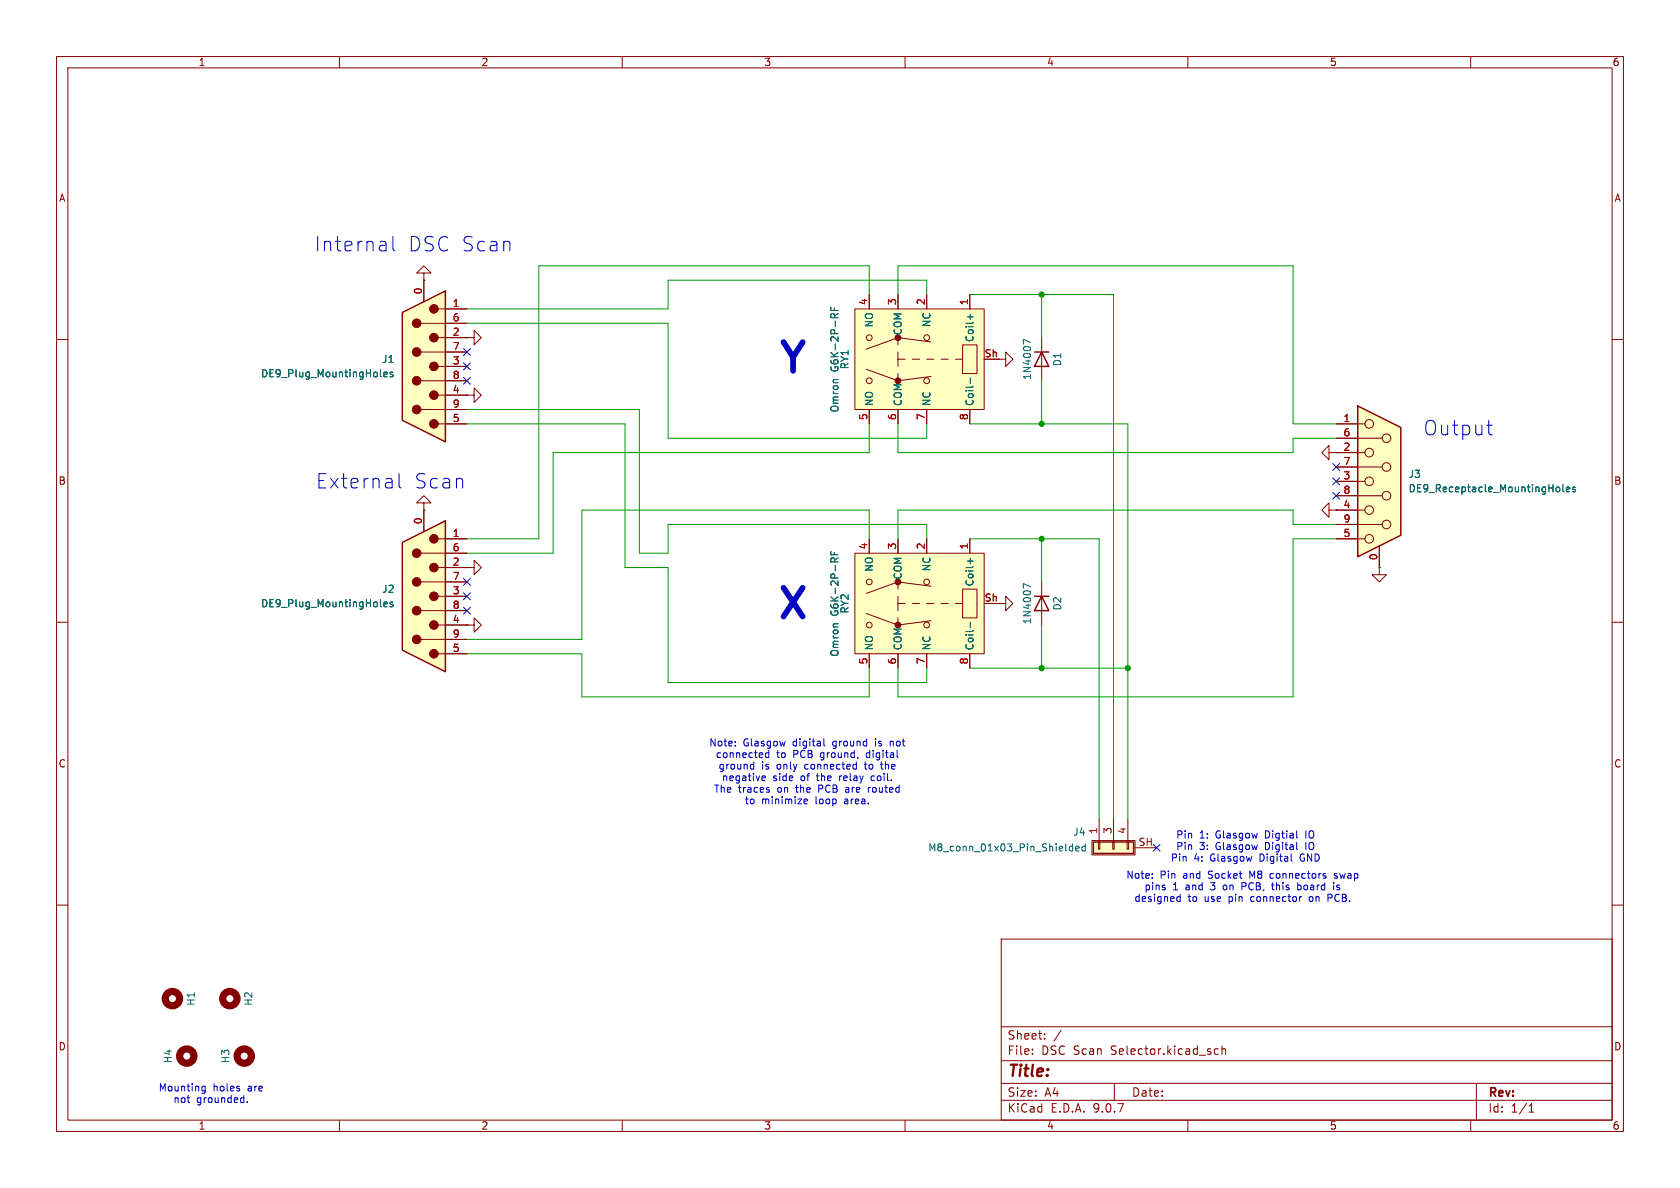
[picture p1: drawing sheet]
<svg xmlns="http://www.w3.org/2000/svg" width="297mm" height="210mm" viewBox="0 0 297 210" stroke-linecap="round" stroke-linejoin="round" font-family="sans-serif">
<g fill="none" stroke="#840000" stroke-width=".18">
<path d="M10 10h277v190h-277zM12 12h273v186h-273zM60 10v2M110 10v2M160 10v2M210 10v2M260 10v2M10 60h2M285 60h2M10 110h2M285 110h2M10 160h2"/>
<path d="M177 166h108v32h-108zM285 160h2M60 198v2M110 198v2M160 198v2M177 194.5h108M177 191.5h108M177 187.5h108M177 181.5h108M182.5 186.3v.1M182.5 185.5v.1M184.7 183.6v.1"/>
<path d="M184.7 182.8v.1M187.6 182.1l-1.3 2M197 191.5v3M210 198v2M215.4 185.5l-.4-.1-.3 .3v.4l.1 .2h.6M216 185.5l.2-.1 .4 .1 .1 .9M216 184.9v1.5M260 198v2M261 191.5v6.5M270.3 196.6h.9M270.3 195.5l.4-.4v1.5"/>
</g>
<path d="M193.3 148.8h7.1v2.1h-7.1z" fill="#ffffc2"/>
<path d="M193 148.6h7.7v2.5h-7.7zM194.2 148.8h.2v1.3h-.2zM194.3 144.8v4M196.7 148.8h.3v1.3h-.3zM196.8 144.8v4M199.3 148.8h.2v1.3h-.2zM199.4 144.8v4M200.7 149.9h3.8" fill="none" stroke="#840000" stroke-width=".18"/>
<path d="M193.3 148.8h7.1v2.1h-7.1z" fill="none" stroke="#840000" stroke-width=".25"/>
<path d="M189.6 149.2v1.2M189.6 149.7l-.3-.1-.3 .2 .1 .6h.5M190.2 150l.6-.1-.1-.2-.3-.1-.2 .2v.6h.5M191.9 149.7l-.4-.1-.2 .2 .1 .6h.5M191.9 149.2v1.2" fill="none" stroke="#006464" stroke-width=".18"/>
<path d="M151.1 54.6h22.9v17.8h-22.9z" fill="#ffffc2"/>
<g fill="none" stroke="#840000" stroke-width=".18">
<path d="M82.5 59.7h1.3v-1.3l1.3 1.3-1.3 1.3v-1.3M82.5 59.7h.1M151.1 54.6h22.9v17.8h-22.9zM153.7 52.1v2.5M158.7 59.7l5.9 .8M158.7 59.7l-5.5 2M158.7 52.1v2.5M158.7 59.7v1.3M163.8 52.1v2.5M171.4 52.1v2.5M184.1 59.7v7.6M82.5 69.9h1.3v-1.3l1.3 1.3-1.3 1.2v-1.2"/>
<path d="M82.5 69.9h.1M153.2 65.3l5.5 2M153.7 72.4v2.5M158.7 62.2v2.6M158.7 66v1.3M158.7 72.4v2.5M158.7 63.5h1.3M161.3 63.5h1.3M163.8 63.5h1.3M163.8 72.4v2.5M164.6 66.5l-5.9 .8M166.4 63.5h1.2"/>
<path d="M168.9 63.5h1.3M170.2 61h2.5v5h-2.5zM171.4 72.4v2.5M176.5 63.5h1.3v-1.3l1.3 1.3-1.3 1.3v-1.3"/>
<circle cx="153.7" cy="59.7" r=".51"/>
<circle cx="163.8" cy="59.7" r=".51"/>
<circle cx="153.7" cy="67.3" r=".51"/>
<circle cx="163.8" cy="67.3" r=".51"/>
</g>
<g fill="#840000" stroke="#840000" stroke-width=".18">
<circle cx="158.8" cy="67.3" r=".51"/>
<circle cx="158.8" cy="59.7" r=".51"/>
</g>
<path d="M146.9 54.3v.6h1.3M146.9 56.2v-.5l.2-.3 .4 .1v.7M147.5 54.5v.4M148.2 55.4l-.7 .4M171.5 55.5v1M171.5 66.8v1M182.2 60.5l-1.3-.5v.8" fill="none" stroke="#006464" stroke-width=".18"/>
<path d="M182.9 62.2h2.5M184.1 62.2l1.3 2.6h-2.5z" fill="none" stroke="#840000" stroke-width=".25"/>
<path d="M71.1 55.2l7.6-3.8v26.7l-7.6-3.8z" fill="#ffffc2"/>
<g fill="none" stroke="#840000" stroke-width=".18">
<path d="M74.4 57.2h8.1M74.9 48.3h1.3l-1.3-1.3-1.2 1.3h1.2v1.2M74.9 49.5h.1M74.9 49.5v3.8M77.5 59.7h5M77.5 54.6h5M74.4 72.4h8.1M74.4 67.3h8.1M74.4 62.2h8.1M77.5 74.9h5M77.5 69.9h5M77.5 64.8h5"/>
<path d="M176.5 106.7h1.3v-1.3l1.3 1.3-1.3 1.3v-1.3M243.8 100.3v1.3h1.3l-1.3 1.3-1.2-1.3h1.2M243.8 100.3h.1"/>
</g>
<path d="M71.1 55.2l7.6-3.8v26.7l-7.6-3.8z" fill="none" stroke="#840000" stroke-width=".25"/>
<g fill="#840000" stroke="#840000" stroke-width=".18">
<circle cx="76.7" cy="74.9" r=".76"/>
<circle cx="76.7" cy="69.8" r=".76"/>
<circle cx="76.7" cy="64.8" r=".76"/>
<circle cx="76.7" cy="59.7" r=".76"/>
<circle cx="76.7" cy="54.6" r=".76"/>
<circle cx="73.7" cy="72.4" r=".76"/>
<circle cx="73.7" cy="67.3" r=".76"/>
<circle cx="73.7" cy="62.2" r=".76"/>
<circle cx="73.7" cy="57.1" r=".76"/>
</g>
<path d="M67.3 66.6h.1M67.9 66.2l.6-.1-.1-.3h-.4l-.1 .2v.6h.5M69.4 65.8h-.3l-.1 .2v.1l.4 .2v.3h-.4" fill="none" stroke="#006464" stroke-width=".18"/>
<g fill="none" stroke="#840000" stroke-width="1.3">
<circle cx="30.5" cy="176.5" r="1.27"/>
<circle cx="40.6" cy="176.5" r="1.27"/>
<circle cx="33" cy="186.7" r="1.27"/>
<circle cx="43.2" cy="186.7" r="1.27"/>
</g>
<path d="M240 71.8l7.6 3.8v19l-7.6 3.8z" fill="#ffffc2"/>
<path d="M240 71.8l7.6 3.8v19l-7.6 3.8z" fill="none" stroke="#840000" stroke-width=".25"/>
<g fill="none" stroke="#840000" stroke-width=".18">
<path d="M236.2 74.9h5.1M236.2 77.5h8.1M236.2 80h5.1M236.2 82.6h8.1M236.2 85.1h5.1M236.2 87.6h8.1M236.2 90.2h5.1M236.2 92.7h8.1M236.2 95.3h5.1M243.8 96.5v3.8M82.5 100.3h1.3v-1.2l1.3 1.2-1.3 1.3v-1.3M82.5 100.3h.1"/>
<path d="M82.5 110.5h1.3v-1.3l1.3 1.3-1.3 1.3v-1.3M82.5 110.5h.1"/>
<circle cx="242.1" cy="74.9" r=".76"/>
<circle cx="245.1" cy="77.5" r=".76"/>
<circle cx="242.1" cy="85.1" r=".76"/>
<circle cx="242.1" cy="90.2" r=".76"/>
<circle cx="242.1" cy="95.2" r=".76"/>
<circle cx="242.1" cy="80" r=".76"/>
<circle cx="245.1" cy="92.7" r=".76"/>
<circle cx="245.1" cy="87.6" r=".76"/>
<circle cx="245.1" cy="82.5" r=".76"/>
</g>
<path d="M275.5 86.1l.3 .2v.4l-.3 .2M276.3 85.7v1.1l.2 .1M276.9 86.5l.6-.1v-.2l-.4-.1-.2 .2 .1 .6h.5M278.5 86.2l-.3-.1-.2 .2 .1 .2 .4 .1v.3h-.5" fill="none" stroke="#006464" stroke-width=".18"/>
<path d="M71.1 95.9l7.6-3.8v26.6l-7.6-3.8z" fill="#ffffc2"/>
<path d="M74.4 97.8h8.1M74.9 88.9h1.3l-1.3-1.3-1.2 1.3h1.2v1.3M74.9 90.2h.1M74.9 90.2v3.8M77.5 95.3h5M74.4 113h8.1M74.4 108h8.1M74.4 102.9h8.1M77.5 115.6h5M77.5 110.5h5M77.5 105.4h5M77.5 100.3h5" fill="none" stroke="#840000" stroke-width=".18"/>
<path d="M71.1 95.9l7.6-3.8v26.6l-7.6-3.8z" fill="none" stroke="#840000" stroke-width=".25"/>
<g fill="#840000" stroke="#840000" stroke-width=".18">
<circle cx="76.7" cy="115.6" r=".76"/>
<circle cx="76.7" cy="110.5" r=".76"/>
<circle cx="76.7" cy="105.4" r=".76"/>
<circle cx="76.7" cy="100.3" r=".76"/>
<circle cx="76.7" cy="95.2" r=".76"/>
<circle cx="73.7" cy="113" r=".76"/>
<circle cx="73.7" cy="107.9" r=".76"/>
<circle cx="73.7" cy="102.9" r=".76"/>
<circle cx="73.7" cy="97.8" r=".76"/>
</g>
<path d="M67.3 107.2l.1 .1M67.9 106.8l.6-.1-.1-.2-.4-.1-.1 .2v.6h.5M69.4 106.5l-.3-.1-.1 .2v.2l.4 .1v.3h-.4" fill="none" stroke="#006464" stroke-width=".18"/>
<path d="M151.1 97.8h22.9v17.8h-22.9z" fill="#ffffc2"/>
<g fill="none" stroke="#840000" stroke-width=".18">
<path d="M74.9 49.5h.1M74.9 49.5v3.8M78.7 59.7h3.8M78.7 57.2h3.8M78.7 54.6h3.8M82.5 59.7h.1M153.7 52.1v2.5M158.7 52.1v2.5M163.8 52.1v2.5M171.4 52.1v2.5M78.7 74.9h3.8M78.7 72.4h3.8"/>
<path d="M78.7 69.9h3.8M78.7 67.3h3.8M78.7 64.8h3.8M78.7 62.2h3.8M82.5 69.9h.1M153.7 72.4v2.5M158.7 72.4v2.5M163.8 72.4v2.5M171.4 72.4v2.5M236.2 74.9h3.8M236.2 77.5h3.8M74.9 90.2h.1"/>
<path d="M74.9 90.2v3.8M78.7 95.3h3.8M78.7 97.8h3.8M151.1 97.8h22.9v17.8h-22.9zM153.7 95.3v2.5M158.7 95.3v2.5M163.8 95.3v2.5M171.4 95.3v2.5M234.9 80v-1.3l-1.2 1.3 1.2 1.3v-1.3h1.3M234.9 90.2v-1.3l-1.2 1.3 1.2 1.2v-1.2h1.3M236.2 80h.1M236.2 90.2h.1"/>
<path d="M236.2 80h3.8M236.2 82.6h3.8M236.2 85.1h3.8M236.2 87.6h3.8M236.2 90.2h3.8M236.2 92.7h3.8M236.2 95.3h3.8M243.8 96.5v3.8M78.7 115.6h3.8M78.7 113h3.8M78.7 110.5h3.8M78.7 108h3.8"/>
<path d="M78.7 105.4h3.8M78.7 102.9h3.8M78.7 100.3h3.8M82.5 100.3h.1M82.5 110.5h.1M153.2 108.5l5.5 2M153.7 115.6v2.5M158.7 102.9l5.9 .7M158.7 102.9l-5.5 2M158.7 102.9v1.2M158.7 105.4v2.6M158.7 109.2v1.3"/>
<path d="M158.7 115.6v2.5M158.7 106.7h1.3M161.3 106.7h1.3M163.8 106.7h1.3M163.8 115.6v2.5M164.6 109.7l-5.9 .8M166.4 106.7h1.2M168.9 106.7h1.3M170.2 104.1h2.5v5.1h-2.5zM171.4 115.6v2.5M184.1 102.9v7.6M243.8 100.3h.1"/>
<circle cx="153.7" cy="110.5" r=".51"/>
<circle cx="153.7" cy="102.9" r=".51"/>
<circle cx="163.8" cy="110.5" r=".51"/>
<circle cx="163.8" cy="102.9" r=".51"/>
</g>
<g fill="#840000" stroke="#840000" stroke-width=".18">
<circle cx="158.8" cy="110.5" r=".51"/>
<circle cx="158.8" cy="102.9" r=".51"/>
</g>
<g fill="none" stroke="#006464" stroke-width=".18">
<path d="M146.9 54.3v.6h1.3M146.9 56.2v-.5l.2-.3 .4 .1v.7M147.5 54.5v.4M148.2 55.4l-.7 .4M171.5 55.5v1M67.3 66.6h.1M67.9 66.2l.6-.1-.1-.3h-.4l-.1 .2v.6h.5M69.4 65.8h-.3l-.1 .2v.1l.4 .2v.3h-.4M171.5 66.8v1M146.9 97.5v.6h1.3M146.9 99.3v-.5l.2-.2 .4 .1v.6M147.5 97.6v.5"/>
<path d="M148.2 98.6l-.7 .4M171.5 98.7v1M275.5 86.1l.3 .2v.4l-.3 .2M276.3 85.7v1.1l.2 .1M276.9 86.5l.6-.1v-.2l-.4-.1-.2 .2 .1 .6h.5M278.5 86.2l-.3-.1-.2 .2 .1 .2 .4 .1v.3h-.5M67.3 107.2l.1 .1M67.9 106.8l.6-.1-.1-.2-.4-.1-.1 .2v.6h.5M69.4 106.5l-.3-.1-.1 .2v.2l.4 .1v.3h-.4M171.5 110v1M182.2 103.7l-1.3-.5v.8"/>
</g>
<path d="M182.9 105.4h2.5M184.1 105.4l1.3 2.6h-2.5z" fill="none" stroke="#840000" stroke-width=".25"/>
<g fill="none" stroke="#009600" stroke-width=".18">
<path d="M82.5 57.2h35.6v20.3h45.7v-2.6M153.7 52.1v-5.1h-58.5v48.3h-12.7M158.7 52.1v-5.1h69.9v27.9h7.6M163.8 52.1v-2.6h-45.7v5.1h-35.6M171.4 52.1h25.4v92.7M184.1 52.1v7.6M82.5 72.4h30.5v25.4h5.1v-5.1h45.7v2.6M82.5 74.9h28v25.4h7.6v20.4h45.7v-2.6M153.7 74.9v5.1h-55.9v17.8h-15.3M158.7 74.9v5.1h69.9v-2.5h7.6M171.4 74.9h28v69.9M184.1 67.3v7.6"/>
<path d="M153.7 95.3v-5.1h-50.8v22.8h-20.4M171.4 95.3h22.9v49.5M184.1 95.3v7.6M236.2 95.3h-7.6v27.9h-69.9v-5.1M236.2 92.7h-7.6v-2.5h-69.9v5.1M82.5 115.6h20.4v7.6h50.8v-5.1M171.4 118.1h28M184.1 110.5v7.6"/>
</g>
<g fill="none" stroke="#000084" stroke-width=".18">
<path d="M81.9 61.6l1.3 1.2M81.9 66.7l1.3 1.2M81.9 64.2l1.3 1.2M83.2 61.6l-1.3 1.2M83.2 66.7l-1.3 1.2M83.2 64.2l-1.3 1.2M235.6 87l1.2 1.2M235.6 84.5l1.2 1.2M235.6 81.9l1.2 1.3M236.8 87l-1.2 1.2M236.8 84.5l-1.2 1.2M236.8 81.9l-1.2 1.3"/>
<path d="M81.9 107.3l1.3 1.3M81.9 102.3l1.3 1.2M81.9 104.8l1.3 1.2M83.2 107.3l-1.3 1.3M83.2 102.3l-1.3 1.2M83.2 104.8l-1.3 1.2M203.9 149.3l1.2 1.2M205.1 149.3l-1.2 1.2"/>
</g>
<g fill="none" stroke="#0000c2" stroke-width=".18">
<path d="M69.5 41.8v2.2l.3 .4M262.8 75.2h1M263.3 76.7l.5 .2M70.5 83.7v2.2l.4 .4M130 131.7v.2M130 131.1v.1M132.9 135.1l.4 .1M133.3 134.7v1.3M133.3 135.9l-.4 .1M134.7 137.3l.2-.1h.2l.2 .1v.2l-.6 .1M134.7 137.8l.2 .2 .3-.1M135.4 133.1l-.1 .2 .1 .5 .2 .1h.3"/>
<path d="M135.9 139.6l.1 .2-.1 .2M135.9 139.2l.1 .1M135.9 132.6v1.3M145.7 130.6v1.1l.1 .2M149.6 139.6l-.1 .1 .1 .3M151.4 135.9l-.4 .1M151.4 134.7v1.3M153.5 139.2v.8M153.9 139.2l-.4 .2M154.2 137.2l-.2 .2v.4l.2 .2M155.8 134.7l.1 1.2M157.4 131v.9"/>
<path d="M157.6 131l-.2 .1M158.7 133.9h.1M142.1 141.9l.2 .2 .4-.1M142.1 141.4l.2-.2h.3l.1 .2v.1l-.6 .2M203.7 155.1v.2M203.7 154.5v.1M208.1 159.2l.2 .1h.3M208.6 158.1v1.2M208.6 158.6l-.3-.1-.2 .1M219.6 156.7h.4M220 156h-.4v1.3M224.8 156.5h.4"/>
<path d="M224.8 154.4l-.3 .3v.3l.3 .3M224.9 156v1.1l.3 .2M228.3 152.2h.1M229.3 148.1h.1M229.3 150.1l.1 .1M229.4 156.5h.4l.2 .1M229.4 156v1.3M230 157.2l-.2 .1-.4-.1M230.1 158.5l-.2 .1M231.6 158.6l-.2 .1 .2 .6M234.4 154.9v.3M234.8 158.1v1.2"/>
<path d="M234.8 158.7h.5M235.8 156v.2M235.8 156.5v.8M235.9 155.2l.3 .1M236.2 154.4l-.3 .2v.2h.3M236.3 157.2l.4 .1M236.4 156.5l-.1 .2 .2 .2M35.7 192.7l.2 .2 .4-.1M36.3 192v1l-.3 .3-.3-.1M36.3 192.1l-.4-.1-.2 .1M43.7 194.8v.1"/>
</g>
<g fill="#009600" stroke="#009600" stroke-width=".18">
<circle cx="184.1" cy="118.1" r=".46"/>
<circle cx="184.1" cy="95.3" r=".46"/>
<circle cx="184.1" cy="74.9" r=".46"/>
<circle cx="199.4" cy="118.1" r=".46"/>
<circle cx="184.1" cy="52.1" r=".46"/>
</g>
<g font-size="7.1" fill="#0000c2">
<text x="137" y="67.3">Y</text>
<text x="136.8" y="110.7">X</text>
</g>
<g font-size="3.5" fill="#0000c2">
<text x="55.6" y="44.7">Internal</text>
<text x="72.1" y="44.7">DSC Scan</text>
<text x="251.6" y="77.2">Output</text>
<text x="55.8" y="86.6">External</text>
<text x="73.2" y="86.6">Scan</text>
</g>
<text font-size="2.8" fill="#840000" x="178" y="190.9">Title:</text>
<g font-size="2.1" fill="#840000">
<text x="178" y="184">Sheet:</text>
<text x="178" y="186.7">File:</text>
<text x="184.1" y="186.7">DSC Scan</text>
<text x="196.5" y="186.7">Selector.kicad_sch</text>
<text x="178" y="196.9">KiCad</text>
<text x="178" y="194.1">Size:</text>
<text x="184.7" y="194.1">A4</text>
<text x="185.7" y="196.9">E.D.A.</text>
<text x="193.3" y="196.9">9.0.7</text>
<text x="200" y="194.1">Date:</text>
<text x="263" y="194.3">Rev:</text>
<text x="263" y="196.9">Id:</text>
<text x="267.1" y="196.9">1/1</text>
</g>
<g font-size="1.8" fill="#840000">
<text x="35" y="11.9">1</text>
<text x="85" y="11.9">2</text>
<text x="135" y="11.9">3</text>
<text x="185" y="11.9">4</text>
<text x="235" y="11.9">5</text>
<text x="285" y="11.9">6</text>
<text x="10.3" y="35.9">A</text>
<text x="285.3" y="35.9">A</text>
<text x="10.3" y="85.9">B</text>
<text x="285.3" y="85.9">B</text>
<text x="174" y="106.4">Sh</text>
<text x="10.3" y="135.9">C</text>
<text x="285.3" y="135.9">C</text>
<text x="10.3" y="185.9">D</text>
<text x="285.3" y="185.9">D</text>
<text x="35" y="199.9">1</text>
<text x="85" y="199.9">2</text>
<text x="135" y="199.9">3</text>
<text x="185" y="199.9">4</text>
<text x="235" y="199.9">5</text>
<text x="285" y="199.9">6</text>
</g>
<g font-size="1.8" fill="#a90000">
<text x="74.7" y="52.1" transform="rotate(-90 74.7 52.1)">0</text>
<text x="79.9" y="59.4">2</text>
<text x="79.9" y="56.9">6</text>
<text x="79.9" y="54.4">1</text>
<text x="153.4" y="54" transform="rotate(-90 153.4 54)">4</text>
<text x="158.5" y="54" transform="rotate(-90 158.5 54)">3</text>
<text x="163.6" y="54" transform="rotate(-90 163.6 54)">2</text>
<text x="171.2" y="54" transform="rotate(-90 171.2 54)">1</text>
<text x="79.9" y="64.5">3</text>
<text x="79.9" y="62">7</text>
<text x="174" y="63.2">Sh</text>
<text x="79.9" y="69.6">4</text>
<text x="79.9" y="67.1">8</text>
<text x="79.9" y="74.7">5</text>
<text x="79.9" y="72.1">9</text>
<text x="153.4" y="74.4" transform="rotate(-90 153.4 74.4)">5</text>
<text x="158.5" y="74.4" transform="rotate(-90 158.5 74.4)">6</text>
<text x="163.6" y="74.4" transform="rotate(-90 163.6 74.4)">7</text>
<text x="171.2" y="74.4" transform="rotate(-90 171.2 74.4)">8</text>
<text x="237.4" y="74.7">1</text>
<text x="237.4" y="77.2">6</text>
<text x="237.4" y="79.8">2</text>
<text x="237.4" y="82.3">7</text>
<text x="237.4" y="84.8">3</text>
<text x="237.4" y="87.4">8</text>
<text x="237.4" y="89.9">4</text>
<text x="74.7" y="92.8" transform="rotate(-90 74.7 92.8)">0</text>
<text x="79.9" y="95">1</text>
<text x="237.4" y="92.5">9</text>
<text x="237.4" y="95">5</text>
<text x="79.9" y="100.1">2</text>
<text x="79.9" y="97.5">6</text>
<text x="153.4" y="97.2" transform="rotate(-90 153.4 97.2)">4</text>
<text x="158.5" y="97.2" transform="rotate(-90 158.5 97.2)">3</text>
<text x="163.6" y="97.2" transform="rotate(-90 163.6 97.2)">2</text>
<text x="171.2" y="97.2" transform="rotate(-90 171.2 97.2)">1</text>
<text x="243.6" y="99.1" transform="rotate(-90 243.6 99.1)">0</text>
<text x="79.9" y="107.7">8</text>
<text x="79.9" y="105.2">3</text>
<text x="79.9" y="102.6">7</text>
<text x="79.9" y="112.8">9</text>
<text x="79.9" y="110.2">4</text>
<text x="79.9" y="115.3">5</text>
<text x="153.4" y="117.5" transform="rotate(-90 153.4 117.5)">5</text>
<text x="158.5" y="117.5" transform="rotate(-90 158.5 117.5)">6</text>
<text x="163.6" y="117.5" transform="rotate(-90 163.6 117.5)">7</text>
<text x="171.2" y="117.5" transform="rotate(-90 171.2 117.5)">8</text>
<text x="194.1" y="147.5" transform="rotate(-90 194.1 147.5)">1</text>
<text x="196.6" y="147.5" transform="rotate(-90 196.6 147.5)">3</text>
<text x="199.1" y="147.5" transform="rotate(-90 199.1 147.5)">4</text>
<text x="201.2" y="149.6">SH</text>
</g>
<g font-size="1.8" fill="#006464">
<text x="154.5" y="58" transform="rotate(-90 154.5 58)">NO</text>
<text x="159.6" y="59.4" transform="rotate(-90 159.6 59.4)">COM</text>
<text x="164.7" y="57.9" transform="rotate(-90 164.7 57.9)">NC</text>
<text x="67.5" y="64.4">J1</text>
<text x="148.4" y="65.7" transform="rotate(-90 148.4 65.7)">G6K-2P-RF</text>
<text x="150.2" y="65.4" transform="rotate(-90 150.2 65.4)">RY1</text>
<text x="172.3" y="60.6" transform="rotate(-90 172.3 60.6)">Coil+</text>
<text x="187.8" y="64.8" transform="rotate(-90 187.8 64.8)">D1</text>
<text x="46.1" y="66.9">DE9_Plug_MountingHoles</text>
<text x="154.5" y="71.9" transform="rotate(-90 154.5 71.9)">NO</text>
<text x="159.6" y="71.9" transform="rotate(-90 159.6 71.9)">COM</text>
<text x="164.7" y="71.9" transform="rotate(-90 164.7 71.9)">NC</text>
<text x="172.3" y="71.9" transform="rotate(-90 172.3 71.9)">Coil-</text>
<text x="182.5" y="67.3" transform="rotate(-90 182.5 67.3)">1N4007</text>
<text x="148.4" y="73" transform="rotate(-90 148.4 73)">Omron</text>
<text x="248.9" y="84.7">J3</text>
<text x="248.9" y="87.2">DE9_Receptacle_MountingHoles</text>
<text x="154.5" y="101.2" transform="rotate(-90 154.5 101.2)">NO</text>
<text x="164.7" y="101.1" transform="rotate(-90 164.7 101.1)">NC</text>
<text x="46.1" y="107.5">DE9_Plug_MountingHoles</text>
<text x="67.5" y="105">J2</text>
<text x="159.6" y="102.6" transform="rotate(-90 159.6 102.6)">COM</text>
<text x="172.3" y="103.8" transform="rotate(-90 172.3 103.8)">Coil+</text>
<text x="148.4" y="108.9" transform="rotate(-90 148.4 108.9)">G6K-2P-RF</text>
<text x="150.2" y="108.6" transform="rotate(-90 150.2 108.6)">RY2</text>
<text x="182.5" y="110.5" transform="rotate(-90 182.5 110.5)">1N4007</text>
<text x="187.8" y="108" transform="rotate(-90 187.8 108)">D2</text>
<text x="148.4" y="116.2" transform="rotate(-90 148.4 116.2)">Omron</text>
<text x="154.5" y="115.1" transform="rotate(-90 154.5 115.1)">NO</text>
<text x="159.6" y="115.1" transform="rotate(-90 159.6 115.1)">COM</text>
<text x="164.7" y="115.1" transform="rotate(-90 164.7 115.1)">NC</text>
<text x="172.3" y="115.1" transform="rotate(-90 172.3 115.1)">Coil-</text>
<text x="189.6" y="147.9">J4</text>
<text x="164" y="150.7">M8_conn_01x03_Pin_Shielded</text>
<text x="34.6" y="177.9" transform="rotate(-90 34.6 177.9)">H1</text>
<text x="44.8" y="177.9" transform="rotate(-90 44.8 177.9)">H2</text>
<text x="30.6" y="188.1" transform="rotate(-90 30.6 188.1)">H4</text>
<text x="40.7" y="188.1" transform="rotate(-90 40.7 188.1)">H3</text>
</g>
<g font-size="1.8" fill="#0000c2">
<text x="125.3" y="132.2">Note:</text>
<text x="126.4" y="134.2">connected</text>
<text x="126.9" y="136.2">ground</text>
<text x="131.4" y="132.2">Glasgow</text>
<text x="134.6" y="136.2">is</text>
<text x="137.3" y="134.2">to</text>
<text x="137.4" y="136.2">only</text>
<text x="140.3" y="132.2">digital</text>
<text x="140.3" y="134.2">PCB</text>
<text x="142.5" y="136.2">connected</text>
<text x="145.3" y="134.2">ground,</text>
<text x="147.5" y="132.2">ground</text>
<text x="153.4" y="136.2">to</text>
<text x="153.6" y="134.2">digital</text>
<text x="155.2" y="132.2">is</text>
<text x="156.4" y="136.2">the</text>
<text x="158" y="132.2">not</text>
<text x="126.1" y="140.3">The</text>
<text x="127.5" y="138.3">negative</text>
<text x="130.5" y="140.3">traces</text>
<text x="131.6" y="142.4">to</text>
<text x="134.6" y="142.4">minimize</text>
<text x="136.6" y="138.3">side</text>
<text x="137.5" y="140.3">on</text>
<text x="141" y="140.3">the</text>
<text x="141.7" y="138.3">of</text>
<text x="144.3" y="142.4">loop</text>
<text x="144.7" y="138.3">the</text>
<text x="145.2" y="140.3">PCB</text>
<text x="148.8" y="138.3">relay</text>
<text x="149.5" y="142.4">area.</text>
<text x="150.1" y="140.3">are</text>
<text x="154.3" y="140.3">routed</text>
<text x="154.7" y="138.3">coil.</text>
<text x="207.8" y="148.4">Pin</text>
<text x="212" y="148.4">1:</text>
<text x="215" y="148.4">Glasgow</text>
<text x="223.9" y="148.4">Digtial</text>
<text x="231.3" y="148.4">IO</text>
<text x="199" y="155.5">Note:</text>
<text x="205.1" y="155.5">Pin</text>
<text x="206.9" y="152.5">Pin</text>
<text x="207.8" y="150.5">Pin</text>
<text x="209.3" y="155.5">and</text>
<text x="211.1" y="152.5">4:</text>
<text x="212" y="150.5">3:</text>
<text x="213.9" y="155.5">Socket</text>
<text x="214.1" y="152.5">Glasgow</text>
<text x="215" y="150.5">Glasgow</text>
<text x="221.4" y="155.5">M8</text>
<text x="223" y="152.5">Digital</text>
<text x="223.9" y="150.5">Digital</text>
<text x="225.2" y="155.5">connectors</text>
<text x="230.3" y="152.5">GND</text>
<text x="231.3" y="150.5">IO</text>
<text x="236.8" y="155.5">swap</text>
<text x="200.4" y="159.6">designed</text>
<text x="202.2" y="157.6">pins</text>
<text x="207.3" y="157.6">1</text>
<text x="209.7" y="157.6">and</text>
<text x="210" y="159.6">to</text>
<text x="213.1" y="159.6">use</text>
<text x="214.3" y="157.6">3</text>
<text x="216.7" y="157.6">on</text>
<text x="217.5" y="159.6">pin</text>
<text x="220.2" y="157.6">PCB,</text>
<text x="221.6" y="159.6">connector</text>
<text x="225.8" y="157.6">this</text>
<text x="230.4" y="157.6">board</text>
<text x="232.1" y="159.6">on</text>
<text x="235.6" y="159.6">PCB.</text>
<text x="237" y="157.6">is</text>
<text x="28" y="193.1">Mounting</text>
<text x="30.6" y="195.2">not</text>
<text x="34.7" y="195.2">grounded.</text>
<text x="37.7" y="193.1">holes</text>
<text x="43.9" y="193.1">are</text>
</g>
</svg>
